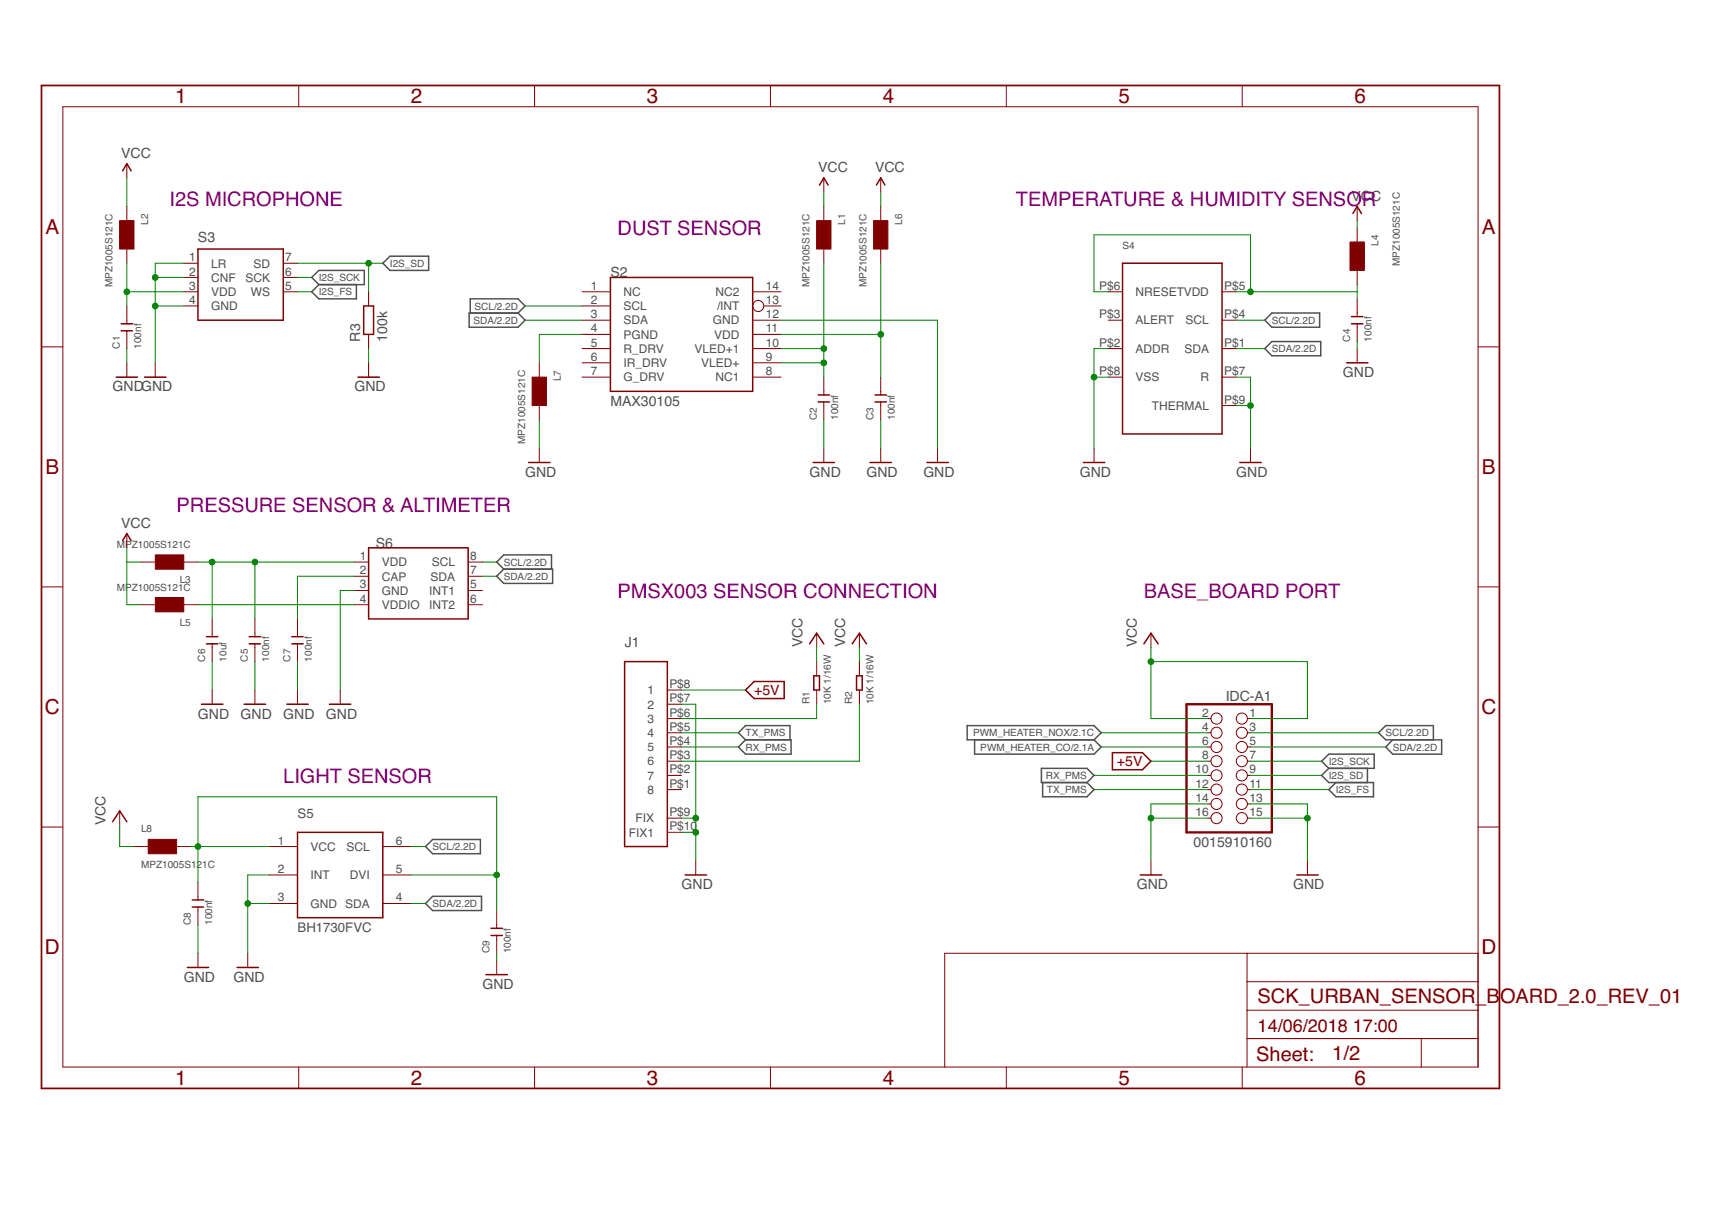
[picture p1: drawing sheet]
<svg xmlns="http://www.w3.org/2000/svg" width="297mm" height="210mm" viewBox="0 0 297 210" stroke-linecap="round" stroke-linejoin="round" font-family="sans-serif">
<g fill="none" stroke="#505050" stroke-width=".25">
<path d="M53.4 47.5l1.3-1.2h7.7v2.5h-7.7zM54.7 48.8l-1.3 1.2 1.3 1.2h6.4v-2.4M65.6 45.1l1.2-1.2h6.7v2.4h-6.7zM80.4 53.6h8.4l1.2 1.3-1.2 1.2h-8.4zM80.6 53.6v-2.4h8.2l1.2 1.2-1.2 1.2M216.8 59.7l1.2-1.2h8.4v2.5h-8.4zM218 53.6h8.2v2.5h-8.2l-1.2-1.2zM86.3 97.5l-1.2-1.2 1.2-1.2h8.2v2.4M86.3 97.5h8.4v2.5h-8.4l-1.2-1.3zM127.8 126.8l-1.2-1.2 1.2-1.3h7.6v2.5M127.8 126.8h7.8v2.4h-7.8l-1.2-1.2zM165.8 124.3h21.7l1.2 1.3-1.2 1.2h-21.7z"/>
<path d="M167 126.8v2.4h20.5l1.2-1.2-1.2-1.2M178.5 131.7h7.8l1.2 1.2-1.2 1.2h-7.8zM178.7 134.1v2.4h7.6l1.2-1.2-1.2-1.2M226.5 130.4l1.3-1.2h7.7v2.5h-7.7zM227.8 131.7l-1.3 1.2 1.3 1.2h7.6v2.4h-6.4l-1.2-1.2 1.2-1.2M234.4 131.7v2.4M238.7 126.8l-1.2 1.2 1.2 1.2h8.4v-2.4h-9.6l-1.2-1.2 1.2-1.3h8.2v2.5M74.1 143.8h8.2v2.5h-8.2l-1.2-1.2zM74.1 153.6h8.4v2.4h-8.4l-1.2-1.2z"/>
</g>
<g fill="none" stroke="#800000" stroke-width=".25">
<path d="M21 29.3l.7-1.3 .8 1.3M140.5 31.7l.7-1.2 .7 1.2M150.2 31.7l.8-1.2 .7 1.2M231.9 36.6l.7-1.2 .8 1.2M20.8 56.7h1.9M20.8 55.5h1.9M33.9 42.7h14.7v12.2h-14.7zM62.3 52.4h1.7v4.9h-1.7zM104.6 47.5h24.4v19.6h-24.4zM192.4 45.1h17.1v29.3h-17.1zM231.6 55.5h2M231.6 54.3h2"/>
<path d="M19.9 64.6h3.7M24.8 64.6h3.6M61.4 64.6h3.6M90.6 79.2h3.7M139.4 79.2h3.6M140.2 68.9h2M140.2 67.7h2M149.1 79.2h3.7M150 68.9h1.9M150 67.7h1.9M158.9 79.2h3.6M185.7 79.2h3.7"/>
<path d="M212.5 79.2h3.7M230.8 62.2h3.7M21 92.6l.7-1.2 .8 1.2M63.2 93.9h17v12.1h-17zM35.4 110.3h1.9M35.4 109.1h1.9M42.7 110.3h2M42.7 109.1h2M50 110.3h2M50 109.1h2M107.1 113.4h7.3v31.7h-7.3zM127.8 118.2l1.5-1.4h5.1v2.9h-5.1z"/>
<path d="M138.8 110.3l1.2-1.8 1.2 1.8M139.5 115.8h1v2.4h-1zM146.1 110.3l1.2-1.8 1.2 1.8M146.8 115.8h1v2.4h-1zM196.1 110.3l1.2-1.8 1.2 1.8M34.5 120.7h3.7M41.8 120.7h3.7M49.2 120.7h3.6M56.5 120.7h3.6M190.7 129h5.1l1.5 1.4-1.5 1.5h-5.1zM19.3 140.8l1.2-1.8 1.2 1.8M33 155.4h1.9"/>
<path d="M33 154.2h1.9M51 142.6h14.6v14.6h-14.6zM84.2 159.1h1.9M117.4 149.9h3.7M195.5 149.9h3.6M222.3 149.9h3.6M32.1 165.8h3.7M40.6 165.8h3.7M83.3 167h3.7M84.2 160.3h1.9"/>
</g>
<g fill="none" stroke="#800000" stroke-width=".17">
<path d="M10.8 18.3h242.5v164.5h-242.5zM51.2 14.6v3.7M91.6 14.6v3.7M132.1 14.6v3.7M172.5 14.6v3.7M212.9 14.6v3.7M21.7 28v2.5M21.7 35.4v2.4M141.2 30.5v2.4M141.2 35.4v2.4M151 30.5v2.4M151 35.4v2.4"/>
<path d="M232.6 35.4v2.4M232.6 39v2.4M7.1 59.4h3.7M21.7 42.7v2.4M21.7 52.4v3.1M21.7 56.7v3M31.5 50h2.4M31.5 52.4h2.4M31.5 45.1h2.4M31.5 47.5h2.4M48.6 50h2.4M48.6 45.1h2.4"/>
<path d="M48.6 47.5h2.4M63.2 50v2.4M63.2 57.3v2.4M99.8 50h4.8M99.8 52.4h4.8M99.8 54.9h4.8M99.8 57.3h4.8M99.8 59.7h4.8M129 50h4.9M129 54.9h4.9M129 57.3h4.9M129 59.7h4.9"/>
<path d="M130.9 52.4h3M141.2 42.7v2.4M151 42.7v2.4M190 50h2.4M190 54.9h2.4M190 59.7h2.4M209.5 50h2.4M209.5 54.9h2.4M209.5 59.7h2.4M232.6 46.3v2.5M232.6 51.2v3.1M232.6 55.5v3"/>
<path d="M232.6 59.7v2.5M253.3 59.4h3.7M21.7 62.2v2.4M26.6 62.2v2.4M63.2 62.2v2.4M92.4 62.2v2.4M92.4 69.5v2.4M92.4 76.8v2.4M99.8 62.2h4.8M99.8 64.6h4.8M129 62.2h4.9M129 64.6h4.9"/>
<path d="M141.2 64.6v3.1M141.2 68.9v3M141.2 76.8v2.4M151 64.6v3.1M151 68.9v3M151 76.8v2.4M160.7 76.8v2.4M187.5 76.8v2.4M190 64.6h2.4M209.5 64.6h2.4M209.5 69.5h2.4M214.3 76.8v2.4"/>
<path d="M21.7 91.4v2.5M24.2 96.3h2.4M31.5 96.3h2.4M60.7 96.3h2.5M60.7 98.7h2.5M80.2 96.3h2.5M80.2 98.7h2.5M7.1 100.6h3.7M24.2 103.6h2.4M31.5 103.6h2.4M36.4 106v3.1M36.4 110.3v3.1"/>
<path d="M36.4 118.2v2.5M43.7 106v3.1M43.7 110.3v3.1M43.7 118.2v2.5M51 106v3.1M51 110.3v3.1M51 118.2v2.5M58.3 118.2v2.5M60.7 101.2h2.5M60.7 103.6h2.5M80.2 101.2h2.5M80.2 103.6h2.5"/>
<path d="M114.4 118.2h2.4M140 108.5v2.4M140 113.4v2.4M140 118.2v2.5M147.3 108.5v2.4M147.3 113.4v2.4M147.3 118.2v2.5M197.3 108.5v2.4M253.3 100.6h3.7M20.5 139v2.4M114.4 123.1h2.4M114.4 125.6h2.4"/>
<path d="M114.4 128h2.4M114.4 130.4h2.4M114.4 132.9h2.4M114.4 135.3h2.4M114.4 120.7h2.4M207 123.1h.6M207 125.6h.6M207 128h.6M207 130.4h.6M207 132.9h.6M207 135.3h.6M207 137.8h.6"/>
<path d="M213.8 123.1h.5M213.8 125.6h.5M213.8 128h.5M213.8 130.4h.5M213.8 132.9h.5M213.8 135.3h.5M213.8 137.8h.5M7.1 141.7h3.7M23 145.1h2.4M30.3 145.1h2.4M33.9 151.2v3M33.9 155.4v3.1"/>
<path d="M46.1 145.1h4.9M46.1 149.9h4.9M46.1 154.8h4.9M65.6 145.1h4.9M65.6 149.9h4.9M65.6 154.8h4.9M85.1 156v3.1M114.4 140.2h2.4M114.4 142.6h2.4M119.3 147.5v2.4M197.3 147.5v2.4M207 140.2h.6"/>
<path d="M213.8 140.2h.5M224.1 147.5v2.4M253.3 141.7h3.7M33.9 163.3v2.5M42.5 163.3v2.5M85.1 160.3v3M85.1 164.5v2.5M213.7 178h39.6M213.7 163.3v19.5M213.7 173.1h39.6M213.7 168.2h39.6M243.6 178v4.8"/>
<path d="M253.3 163.3h-91.4v19.5M51.2 182.8v3.7M91.6 182.8v3.7M132.1 182.8v3.7M172.5 182.8v3.7M212.9 182.8v3.7"/>
<circle cx="130" cy="52.4" r=".95"/>
<circle cx="208.5" cy="128" r=".95"/>
<circle cx="208.5" cy="130.4" r=".95"/>
<circle cx="208.5" cy="123.1" r=".95"/>
<circle cx="208.5" cy="125.6" r=".95"/>
<circle cx="208.5" cy="135.3" r=".95"/>
<circle cx="208.5" cy="132.9" r=".95"/>
<circle cx="208.5" cy="137.8" r=".95"/>
<circle cx="212.9" cy="135.3" r=".95"/>
<circle cx="212.9" cy="137.8" r=".95"/>
<circle cx="212.9" cy="123.1" r=".95"/>
<circle cx="212.9" cy="132.9" r=".95"/>
<circle cx="212.9" cy="125.6" r=".95"/>
<circle cx="212.9" cy="130.4" r=".95"/>
<circle cx="212.9" cy="128" r=".95"/>
<circle cx="208.5" cy="140.2" r=".95"/>
<circle cx="212.9" cy="140.2" r=".95"/>
</g>
<g fill="#800000" stroke="#800000" stroke-width=".17">
<path d="M231.4 41.5h2.4v4.8h-2.4z"/>
<path d="M25.4 143.8h4.9v2.5h-4.9z"/>
<path d="M140 37.8h2.4v4.9h-2.4z"/>
<path d="M20.5 37.8h2.5v4.9h-2.5z"/>
<path d="M26.6 95.1h4.9v2.4h-4.9z"/>
<path d="M26.6 102.4h4.9v2.4h-4.9z"/>
<path d="M149.7 37.8h2.5v4.9h-2.5z"/>
<path d="M91.2 64.6h2.5v4.9h-2.5z"/>
</g>
<path d="M7.1 14.6h249.9v171.9h-249.9z" fill="none" stroke="#800000" stroke-width=".3"/>
<path d="M203.4 120.7h14.6v21.9h-14.6z" fill="none" stroke="#800000" stroke-width=".4"/>
<g fill="none" stroke="#008000" stroke-width=".17">
<path d="M21.7 30.5v4.9M141.2 32.9v2.5M151 32.9v2.5M232.6 37.8v1.2M21.7 45.1v7.3M21.7 59.7v2.5M21.7 50h9.8M26.6 52.4h4.9M26.6 47.5h4.9M31.5 45.1h-4.9v17.1M51 47.5h2.4M51 45.1h14.6"/>
<path d="M51 50h2.4M63.2 45.1v4.9M63.2 59.7v2.5M90 52.4h9.8M90 54.9h9.8M99.8 57.3h-7.4v4.9M133.9 59.7h7.3M133.9 54.9h26.8v21.9M133.9 57.3h17.1M141.2 45.1v19.5M151 45.1v19.5M190 50h-2.5v-9.8h26.8v9.8"/>
<path d="M190 59.7h-2.5v17.1M211.9 59.7h4.9M211.9 54.9h4.9M211.9 50h20.7M232.6 48.8v2.4M232.6 58.5v1.2M92.4 71.9v4.9M133.9 62.2h7.3M141.2 71.9v4.9M151 71.9v4.9M187.5 64.6h2.5M211.9 64.6h2.4v12.2"/>
<path d="M211.9 69.5h2.4M21.7 93.9v9.7h2.5M21.7 96.3h2.5M33.9 96.3h26.8M36.4 96.3v9.7M43.7 96.3v9.7M60.7 98.7h-9.7v7.3M82.7 96.3h2.4M82.7 98.7h2.4M33.9 103.6h26.8M36.4 113.4v4.8M43.7 113.4v4.8"/>
<path d="M51 113.4v4.8M60.7 101.2h-2.4v17M116.8 118.2h11M140 110.9v2.5M147.3 110.9v2.5M197.3 113.4h26.8v9.7h-9.8M197.3 110.9v12.2h9.7M116.8 120.7h2.5v26.8M116.8 125.6h9.8M116.8 128h9.8M140 120.7v2.4h-23.2M147.3 120.7v9.7h-30.5"/>
<path d="M187.5 132.9h19.5M187.5 135.3h19.5M188.7 125.6h18.3M188.7 128h18.3M197.3 130.4h9.7M207 137.8h-9.7v9.7M214.3 137.8h9.8v9.7M214.3 125.6h22M214.3 128h23.2M214.3 132.9h12.2M214.3 130.4h12.2M214.3 135.3h13.5"/>
<path d="M20.5 141.4v3.7h2.5M32.7 145.1h13.4M33.9 151.2v-14.7h51.2v19.5M33.9 158.5v4.8M42.5 154.8h3.6M46.1 149.9h-3.6v13.4M70.5 149.9h14.6M70.5 154.8h2.4M70.5 145.1h2.4M116.8 140.2h2.5M116.8 142.6h2.5M197.3 140.2h9.7"/>
<path d="M214.3 140.2h9.8M85.1 163.3v1.2"/>
</g>
<g fill="#008000" stroke="#008000" stroke-width=".17">
<circle cx="187.5" cy="64.6" r=".49"/>
<circle cx="42.5" cy="154.8" r=".49"/>
<circle cx="26.6" cy="52.4" r=".49"/>
<circle cx="26.6" cy="47.5" r=".49"/>
<circle cx="224.1" cy="140.2" r=".49"/>
<circle cx="214.3" cy="69.5" r=".49"/>
<circle cx="119.3" cy="142.6" r=".49"/>
<circle cx="119.3" cy="140.2" r=".49"/>
<circle cx="197.3" cy="140.2" r=".49"/>
<circle cx="197.3" cy="113.4" r=".49"/>
<circle cx="214.3" cy="50" r=".49"/>
<circle cx="33.9" cy="145.1" r=".49"/>
<circle cx="85.1" cy="149.9" r=".49"/>
<circle cx="63.2" cy="45.1" r=".49"/>
<circle cx="141.2" cy="59.7" r=".49"/>
<circle cx="141.2" cy="62.2" r=".49"/>
<circle cx="43.7" cy="96.3" r=".49"/>
<circle cx="36.4" cy="96.3" r=".49"/>
<circle cx="21.7" cy="50" r=".49"/>
<circle cx="151" cy="57.3" r=".49"/>
</g>
<g font-size="3.5" fill="#800000">
<text x="30" y="17.7">1</text>
<text x="70.4" y="17.7">2</text>
<text x="110.9" y="17.7">3</text>
<text x="151.3" y="17.7">4</text>
<text x="191.7" y="17.7">5</text>
<text x="232.2" y="17.7">6</text>
<text x="7.8" y="40.1">A</text>
<text x="254" y="40.1">A</text>
<text x="7.8" y="81.3">B</text>
<text x="254" y="81.3">B</text>
<text x="7.7" y="122.4">C</text>
<text x="253.9" y="122.4">C</text>
<text x="7.7" y="163.5">D</text>
<text x="253.9" y="163.5">D</text>
<text x="30" y="185.9">1</text>
<text x="70.4" y="185.9">2</text>
<text x="110.9" y="185.9">3</text>
<text x="151.3" y="185.9">4</text>
<text x="191.7" y="185.9">5</text>
<text x="232.2" y="185.9">6</text>
</g>
<g font-size="3.4" fill="#800080">
<text x="29.1" y="35.4">I2S MICROPHONE</text>
<text x="174.1" y="35.4">TEMPERATURE &amp; HUMIDITY SENSOR</text>
<text x="105.9" y="40.2">DUST SENSOR</text>
<text x="30.3" y="87.8">PRESSURE SENSOR &amp; ALTIMETER</text>
<text x="105.9" y="102.4">PMSX003 SENSOR CONNECTION</text>
<text x="196.1" y="102.4">BASE_BOARD PORT</text>
<text x="48.6" y="134.1">LIGHT SENSOR</text>
</g>
<g font-size="3.4" fill="#800000">
<text x="215.6" y="171.9">SCK_URBAN_SENSOR_B</text>
<text x="257.1" y="171.9">OARD_2.0_REV_01</text>
<text x="215.3" y="181.7">Sheet:</text>
<text x="228.4" y="181.6">1/2</text>
</g>
<g font-size="3.1" fill="#800000">
<text x="215.6" y="176.7">14/06/2018</text>
<text x="231.9" y="176.7">17:00</text>
</g>
<g font-size="2.4" fill="#505050">
<text x="20.8" y="27.1">VCC</text>
<text x="140.2" y="29.5">VCC</text>
<text x="150" y="29.5">VCC</text>
<text x="231.7" y="34.4">VCC</text>
<text x="33.9" y="41.5">S3</text>
<text x="104.6" y="47.5">S2</text>
<text x="61.7" y="58.5" transform="rotate(-90 61.7 58.5)">R3</text>
<text x="66.4" y="58.5" transform="rotate(-90 66.4 58.5)">100k</text>
<text x="230.2" y="64.6">GND</text>
<text x="19.3" y="67.1">GNDGND</text>
<text x="60.7" y="67.1">GND</text>
<text x="104.6" y="69.5">MAX30105</text>
<text x="90" y="81.7">GND</text>
<text x="138.8" y="81.7">GND</text>
<text x="148.5" y="81.7">GND</text>
<text x="158.3" y="81.7">GND</text>
<text x="185.1" y="81.7">GND</text>
<text x="211.9" y="81.7">GND</text>
<text x="20.8" y="90.5">VCC</text>
<text x="64.4" y="93.9">S6</text>
<text x="107.1" y="110.9">J1</text>
<text x="137.5" y="110.9" transform="rotate(-90 137.5 110.9)">VCC</text>
<text x="144.9" y="110.9" transform="rotate(-90 144.9 110.9)">VCC</text>
<text x="194.8" y="110.9" transform="rotate(-90 194.8 110.9)">VCC</text>
<text x="33.9" y="123.1">GND</text>
<text x="41.2" y="123.1">GND</text>
<text x="48.6" y="123.1">GND</text>
<text x="55.9" y="123.1">GND</text>
<text x="210.1" y="120.1">IDC-A1</text>
<text x="18.1" y="141.4" transform="rotate(-90 18.1 141.4)">VCC</text>
<text x="204.6" y="145.1">0015910160</text>
<text x="116.8" y="152.4">GND</text>
<text x="194.8" y="152.4">GND</text>
<text x="221.7" y="152.4">GND</text>
<text x="31.5" y="168.2">GND</text>
<text x="40" y="168.2">GND</text>
<text x="82.7" y="169.4">GND</text>
</g>
<g font-size="2.4" fill="#800000">
<text x="129.3" y="119.1">+5V</text>
<text x="191.5" y="131.3">+5V</text>
</g>
<g font-size="2.3" fill="#505050">
<text x="51" y="140.2">S5</text>
<text x="51" y="159.7">BH1730FVC</text>
</g>
<g font-size="2.1" fill="#505050">
<text x="32.4" y="44.8">1</text>
<text x="32.4" y="47.2">2</text>
<text x="36.2" y="45.8">LR</text>
<text x="43.5" y="45.8">SD</text>
<text x="48.9" y="47.2">6</text>
<text x="48.9" y="44.8">7</text>
<text x="32.4" y="49.6">3</text>
<text x="32.4" y="52.1">4</text>
<text x="36.2" y="48.3">CNF</text>
<text x="36.2" y="50.7">VDD</text>
<text x="36.2" y="53.2">GND</text>
<text x="42.1" y="48.3">SCK</text>
<text x="43" y="50.7">WS</text>
<text x="48.9" y="49.6">5</text>
<text x="101.2" y="49.6">1</text>
<text x="101.2" y="52.1">2</text>
<text x="106.9" y="50.7">NC</text>
<text x="106.9" y="53.2">SCL</text>
<text x="122.7" y="50.7">NC2</text>
<text x="122.9" y="53.2">/INT</text>
<text x="131.3" y="52.1">13</text>
<text x="131.3" y="49.6">14</text>
<text x="188.4" y="49.6">P$6</text>
<text x="194.6" y="50.7">NRESETVDD</text>
<text x="209.8" y="49.6">P$5</text>
<text x="101.2" y="54.5">3</text>
<text x="101.2" y="57">4</text>
<text x="101.2" y="59.4">5</text>
<text x="106.9" y="55.6">SDA</text>
<text x="106.9" y="58">PGND</text>
<text x="122.2" y="55.6">GND</text>
<text x="122.4" y="58">VDD</text>
<text x="131.3" y="59.4">10</text>
<text x="131.3" y="57">11</text>
<text x="131.3" y="54.5">12</text>
<text x="188.4" y="54.5">P$3</text>
<text x="188.4" y="59.4">P$2</text>
<text x="194.6" y="55.6">ALERT</text>
<text x="203.2" y="55.6">SCL</text>
<text x="209.8" y="54.5">P$4</text>
<text x="209.8" y="59.4">P$1</text>
<text x="101.2" y="61.8">6</text>
<text x="101.2" y="64.3">7</text>
<text x="106.9" y="60.5">R_DRV</text>
<text x="106.9" y="62.9">IR_DRV</text>
<text x="106.9" y="65.3">G_DRV</text>
<text x="119.1" y="60.5">VLED+1</text>
<text x="120.2" y="62.9">VLED+</text>
<text x="122.7" y="65.3">NC1</text>
<text x="131.3" y="64.3">8</text>
<text x="131.3" y="61.8">9</text>
<text x="188.4" y="64.3">P$8</text>
<text x="194.6" y="60.5">ADDR</text>
<text x="194.6" y="65.3">VSS</text>
<text x="203" y="60.5">SDA</text>
<text x="205.7" y="65.3">R</text>
<text x="209.8" y="64.3">P$7</text>
<text x="197.4" y="70.2">THERMAL</text>
<text x="209.8" y="69.1">P$9</text>
<text x="61.7" y="96">1</text>
<text x="80.6" y="96">8</text>
<text x="61.7" y="98.4">2</text>
<text x="61.7" y="100.8">3</text>
<text x="65.4" y="97">VDD</text>
<text x="65.4" y="99.5">CAP</text>
<text x="65.4" y="101.9">GND</text>
<text x="73.6" y="101.9">INT1</text>
<text x="73.8" y="99.5">SDA</text>
<text x="74" y="97">SCL</text>
<text x="80.6" y="98.4">7</text>
<text x="80.6" y="100.8">5</text>
<text x="61.7" y="103.3">4</text>
<text x="65.4" y="104.3">VDDIO</text>
<text x="73.6" y="104.3">INT2</text>
<text x="80.6" y="103.3">6</text>
<text x="111" y="119">1</text>
<text x="114.7" y="117.9">P$8</text>
<text x="111" y="121.4">2</text>
<text x="111" y="123.8">3</text>
<text x="114.7" y="120.3">P$7</text>
<text x="114.7" y="122.8">P$6</text>
<text x="114.7" y="125.2">P$5</text>
<text x="206.1" y="122.8">2</text>
<text x="206.1" y="125.2">4</text>
<text x="214.1" y="122.8">1</text>
<text x="214.1" y="125.2">3</text>
<text x="111" y="126.3">4</text>
<text x="111" y="128.7">5</text>
<text x="111" y="131.2">6</text>
<text x="114.7" y="127.7">P$4</text>
<text x="114.7" y="130.1">P$3</text>
<text x="206.1" y="127.7">6</text>
<text x="206.1" y="130.1">8</text>
<text x="214.1" y="127.7">5</text>
<text x="214.1" y="130.1">7</text>
<text x="111" y="133.6">7</text>
<text x="111" y="136">8</text>
<text x="114.7" y="132.5">P$2</text>
<text x="114.7" y="135">P$1</text>
<text x="204.9" y="132.5">10</text>
<text x="204.9" y="135">12</text>
<text x="204.9" y="137.4">14</text>
<text x="214.1" y="132.5">9</text>
<text x="214.1" y="135">11</text>
<text x="214.1" y="137.4">13</text>
<text x="107.8" y="143.3">FIX1</text>
<text x="108.9" y="140.9">FIX</text>
<text x="114.7" y="142.3">P$10</text>
<text x="114.7" y="139.8">P$9</text>
<text x="204.9" y="139.8">16</text>
<text x="214.1" y="139.8">15</text>
<text x="47.6" y="144.7">1</text>
<text x="47.6" y="149.6">2</text>
<text x="53.2" y="145.8">VCC</text>
<text x="59.4" y="145.8">SCL</text>
<text x="67.9" y="144.7">6</text>
<text x="67.9" y="149.6">5</text>
<text x="47.6" y="154.5">3</text>
<text x="53.2" y="150.7">INT</text>
<text x="53.2" y="155.5">GND SDA</text>
<text x="60" y="150.7">DVI</text>
<text x="67.9" y="154.5">4</text>
</g>
<g font-size="1.7" fill="#505050">
<text x="25.4" y="38.5" transform="rotate(-90 25.4 38.5)">L2</text>
<text x="144.9" y="38.5" transform="rotate(-90 144.9 38.5)">L1</text>
<text x="154.6" y="38.5" transform="rotate(-90 154.6 38.5)">L6</text>
<text x="66.8" y="45.7">I2S_SD</text>
<text x="192.4" y="42.7">S4</text>
<text x="236.3" y="42.1" transform="rotate(-90 236.3 42.1)">L4</text>
<text x="240" y="45.6" transform="rotate(-90 240 45.6)">MPZ1005S121C</text>
<text x="19.3" y="49.3" transform="rotate(-90 19.3 49.3)">MPZ1005S121C</text>
<text x="54.7" y="48.2">I2S_SCK</text>
<text x="54.7" y="50.6">I2S_FS</text>
<text x="81.4" y="53">SCL/2.2D</text>
<text x="138.8" y="49.3" transform="rotate(-90 138.8 49.3)">MPZ1005S121C</text>
<text x="148.5" y="49.3" transform="rotate(-90 148.5 49.3)">MPZ1005S121C</text>
<text x="20.5" y="59.7" transform="rotate(-90 20.5 59.7)">C1</text>
<text x="24.2" y="59.7" transform="rotate(-90 24.2 59.7)">100nf</text>
<text x="81.2" y="55.5">SDA/2.2D</text>
<text x="218" y="55.5">SCL/2.2D</text>
<text x="231.4" y="58.5" transform="rotate(-90 231.4 58.5)">C4</text>
<text x="235.1" y="58.5" transform="rotate(-90 235.1 58.5)">100nf</text>
<text x="96.1" y="65.3" transform="rotate(-90 96.1 65.3)">L7</text>
<text x="218" y="60.3">SDA/2.2D</text>
<text x="140" y="71.9" transform="rotate(-90 140 71.9)">C2</text>
<text x="143.6" y="71.9" transform="rotate(-90 143.6 71.9)">100nf</text>
<text x="149.7" y="71.9" transform="rotate(-90 149.7 71.9)">C3</text>
<text x="153.4" y="71.9" transform="rotate(-90 153.4 71.9)">100nf</text>
<text x="90" y="76.1" transform="rotate(-90 90 76.1)">MPZ1005S121C</text>
<text x="20" y="93.9">MPZ1005S121C</text>
<text x="20" y="101.2">MPZ1005S121C</text>
<text x="30.8" y="100">L3</text>
<text x="86.3" y="96.9">SCL/2.2D</text>
<text x="86.3" y="99.4">SDA/2.2D</text>
<text x="30.8" y="107.3">L5</text>
<text x="35.1" y="113.4" transform="rotate(-90 35.1 113.4)">C6</text>
<text x="38.8" y="113.4" transform="rotate(-90 38.8 113.4)">10uf</text>
<text x="42.5" y="113.4" transform="rotate(-90 42.5 113.4)">C5</text>
<text x="46.1" y="113.4" transform="rotate(-90 46.1 113.4)">100nf</text>
<text x="49.8" y="113.4" transform="rotate(-90 49.8 113.4)">C7</text>
<text x="53.4" y="113.4" transform="rotate(-90 53.4 113.4)">100nf</text>
<text x="138.8" y="120.7" transform="rotate(-90 138.8 120.7)">R1</text>
<text x="142.4" y="120.7" transform="rotate(-90 142.4 120.7)">10K 1/16W</text>
<text x="146.1" y="120.7" transform="rotate(-90 146.1 120.7)">R2</text>
<text x="149.7" y="120.7" transform="rotate(-90 149.7 120.7)">10K 1/16W</text>
<text x="127.8" y="128.6">RX_PMS</text>
<text x="127.8" y="126.2">TX_PMS</text>
<text x="166.8" y="126.2">PWM_HEATER_NOX/2.1C</text>
<text x="168" y="128.6">PWM_HEATER_CO/2.1A</text>
<text x="227.8" y="131">I2S_SCK</text>
<text x="237.5" y="126.2">SCL/2.2D</text>
<text x="238.7" y="128.6">SDA/2.2D</text>
<text x="179.3" y="133.5">RX_PMS</text>
<text x="179.4" y="135.9">TX_PMS</text>
<text x="227.8" y="133.5">I2S_SD</text>
<text x="229" y="135.9">I2S_FS</text>
<text x="24.2" y="142.6">L8</text>
<text x="24.2" y="148.7">MPZ1005S121C</text>
<text x="74.2" y="145.7">SCL/2.2D</text>
<text x="74.2" y="155.4">SDA/2.2D</text>
<text x="32.7" y="158.5" transform="rotate(-90 32.7 158.5)">C8</text>
<text x="36.4" y="158.5" transform="rotate(-90 36.4 158.5)">100nf</text>
<text x="83.9" y="163.3" transform="rotate(-90 83.9 163.3)">C9</text>
<text x="87.6" y="163.3" transform="rotate(-90 87.6 163.3)">100nf</text>
</g>
</svg>
